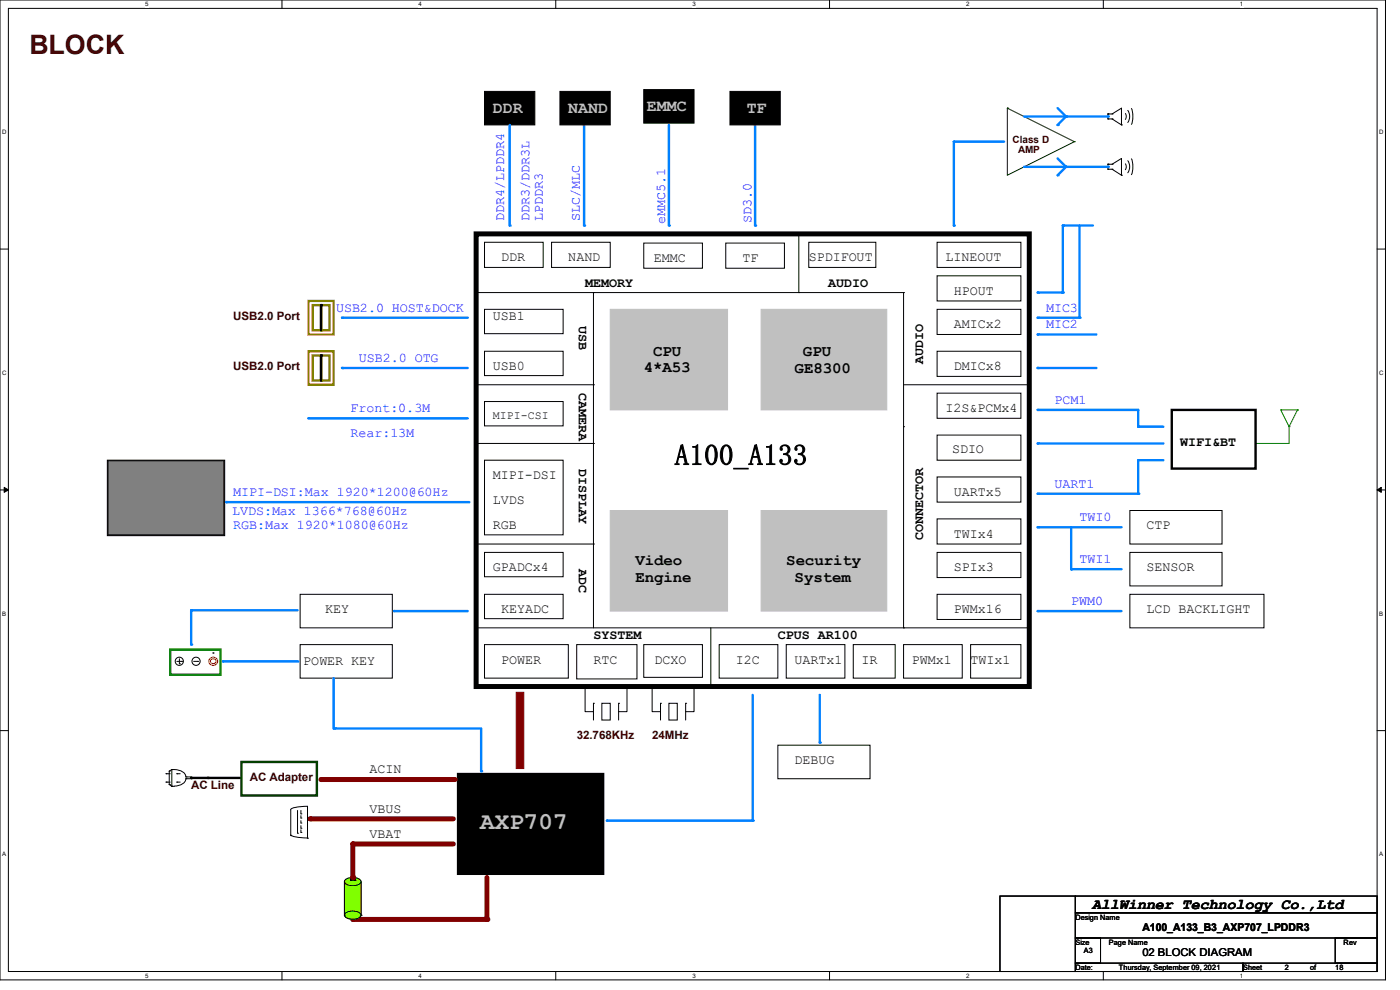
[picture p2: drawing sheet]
<svg xmlns="http://www.w3.org/2000/svg" width="297mm" height="210mm" viewBox="0 0 297 210" stroke-linecap="round" stroke-linejoin="round" font-family="sans-serif">
<path d="M0 0h293.9v207.9h-293.9zM1.8 1.8h290.3v204.3h-290.3z" fill="none" stroke="#000" stroke-width=".21"/>
<g fill="#fff">
<path d="M30.8 .2h.7v1.4h-.7z"/>
<path d="M30.8 206.2h.7v1.4h-.7z"/>
</g>
<path d="M59.8 0v1.8M59.8 206.1v1.8" fill="none" stroke="#000" stroke-width=".21"/>
<g fill="#fff">
<path d="M88.8 .2h.7v1.4h-.7z"/>
<path d="M88.8 206.2h.7v1.4h-.7z"/>
</g>
<path d="M117.9 0v1.8M117.9 206.1v1.8" fill="none" stroke="#000" stroke-width=".21"/>
<g fill="#fff">
<path d="M146.9 .2h.7v1.4h-.7z"/>
<path d="M146.9 206.2h.7v1.4h-.7z"/>
</g>
<path d="M176 0v1.8M176 206.1v1.8" fill="none" stroke="#000" stroke-width=".21"/>
<g fill="#fff">
<path d="M205 .2h.7v1.4h-.7z"/>
<path d="M205 206.2h.7v1.4h-.7z"/>
</g>
<path d="M234.1 0v1.8M234.1 206.1v1.8" fill="none" stroke="#000" stroke-width=".21"/>
<g fill="#fff">
<path d="M263.1 .2h.6v1.4h-.6z"/>
<path d="M263.1 206.2h.6v1.4h-.6z"/>
<path d="M.5 27.3h.9v1.4h-.9z"/>
<path d="M292.6 27.3h.9v1.4h-.9z"/>
<path d="M.5 78.4h.9v1.4h-.9z"/>
<path d="M292.6 78.4h.9v1.4h-.9z"/>
</g>
<path d="M0 52.8h1.8M292.1 52.8h1.8" fill="none" stroke="#000" stroke-width=".21"/>
<g fill="#fff">
<path d="M.5 129.5h.8v1.4h-.8z"/>
<path d="M292.6 129.5h.8v1.4h-.8z"/>
</g>
<path d="M0 103.9h1.8M292.1 103.9h1.8" fill="none" stroke="#000" stroke-width=".21"/>
<path d="M.9 103.4l.9 .5-.9 .5zM292.1 103.9l.9-.5v1z" fill="#000" stroke="#000" stroke-width=".21"/>
<g fill="#fff">
<path d="M.5 180.5h.8v1.4h-.8z"/>
<path d="M292.6 180.5h.8v1.4h-.8z"/>
</g>
<g fill="none" stroke="#000" stroke-width=".21">
<path d="M102.8 51.4h12.4v5.3h-12.4zM117 51.4h12.5v5.3h-12.5zM136.6 51.6h12.4v5.3h-12.4zM154 51.6h12.4v5.3h-12.4zM198.8 58.5h17.8v5.3h-17.8zM198.8 51.4h17.8v5.3h-17.8zM198.8 74.5h17.8v5.3h-17.8zM198.8 65.6h17.8v5.4h-17.8zM198.8 92.3h17.8v5.3h-17.8zM198.8 83.4h17.8v5.3h-17.8zM198.8 110.1h17.8v5.3h-17.8zM198.8 101.2h17.8v5.3h-17.8z"/>
<path d="M198.8 117.2h17.8v5.3h-17.8zM239.7 117.2h19.5v7.1h-19.5zM102.8 136.7h17.8v7.1h-17.8zM122.3 136.7h12.8v7.3h-12.8zM136.6 136.7h12.4v7h-12.4zM166.8 136.7h12.4v7.1h-12.4zM181 136.7h8.9v7.1h-8.9zM191.7 136.7h12.4v7.1h-12.4zM198.8 126.1h17.8v5.3h-17.8zM0 155h1.8M292.1 155h1.8"/>
</g>
<g fill="#c0c0c0" stroke="#c0c0c0" stroke-width=".21">
<path d="M129.5 65.6h24.8v21.4h-24.8z" fill-rule="evenodd"/>
<path d="M161.5 65.6h26.6v21.4h-26.6z" fill-rule="evenodd"/>
<path d="M129.5 108.3h24.8v21.3h-24.8z" fill-rule="evenodd"/>
<path d="M161.5 108.3h26.6v21.3h-26.6z" fill-rule="evenodd"/>
</g>
<path d="M97.5 164.5h30.2v20.6h-30.2z" fill-rule="evenodd" fill="#000" stroke="#000" stroke-width="1.1"/>
<path d="M65.4 63.8h5.4v7.2h-5.4z" fill="none" stroke="#ff8000" stroke-width=".51"/>
<path d="M66.3 64.7h1.8v5.4h-1.8zM68.1 64.7h1.8v5.4h-1.8z" fill="none" stroke="#808000" stroke-width=".51"/>
<path d="M68.1 64.7v5.4" fill="none" stroke="#000" stroke-width=".51"/>
<circle cx="68.1" cy="64.7" r=".25" fill="#000"/>
<path d="M72.6 67.4h26.6" fill="none" stroke="#0080ff" stroke-width=".51"/>
<circle cx="72.6" cy="67.4" r=".25" fill="#0080ff"/>
<path d="M65.4 74.5h5.4v7.1h-5.4z" fill="none" stroke="#ff8000" stroke-width=".51"/>
<path d="M66.3 75.4h1.8v5.3h-1.8zM68.1 75.4h1.8v5.3h-1.8z" fill="none" stroke="#808000" stroke-width=".51"/>
<path d="M68.1 75.4v5.3" fill="none" stroke="#000" stroke-width=".51"/>
<circle cx="68.1" cy="75.4" r=".25" fill="#000"/>
<path d="M72.6 78.1h26.6" fill="none" stroke="#0080ff" stroke-width=".51"/>
<circle cx="72.6" cy="78.1" r=".25" fill="#0080ff"/>
<path d="M65.4 88.7h33.8" fill="none" stroke="#0080ff" stroke-width=".51"/>
<circle cx="65.4" cy="88.7" r=".25" fill="#0080ff"/>
<path d="M48 106.5h51.6" fill="none" stroke="#0080ff" stroke-width=".51"/>
<circle cx="48" cy="106.5" r=".25" fill="#0080ff"/>
<g fill="none" stroke="#000" stroke-width=".21">
<path d="M102.8 97.6h16.7v15.9h-16.7zM38.1 139.7v1.1M45.2 138.5h.1M63.7 126.1h19.5v7.1h-19.5zM63.7 136.7h19.5v7.1h-19.5zM37.5 140.3h1.1M38.1 140.8h.1M38.6 140.3h.1M41.1 140.3h.9M42 140.3h.1"/>
<circle cx="38" cy="140.3" r=".87"/>
<circle cx="41.6" cy="140.3" r=".87"/>
</g>
<path d="M36.1 137.8h10.7v5.3h-10.7z" fill="none" stroke="#008000" stroke-width=".51"/>
<g fill="none" stroke="#f00" stroke-width=".21">
<circle cx="45.3" cy="140.3" r=".92"/>
<circle cx="45.3" cy="140.3" r=".57"/>
</g>
<path d="M47.3 140.3h16" fill="none" stroke="#0080ff" stroke-width=".51"/>
<circle cx="47.3" cy="140.3" r=".25" fill="#0080ff"/>
<path d="M102.1 154.7v8.9" fill="none" stroke="#0080ff" stroke-width=".51"/>
<circle cx="102.1" cy="163.6" r=".25" fill="#0080ff"/>
<path d="M40.6 129.6v7.1" fill="none" stroke="#0080ff" stroke-width=".51"/>
<circle cx="40.6" cy="136.7" r=".25" fill="#0080ff"/>
<path d="M40.6 129.5h22.5" fill="none" stroke="#0080ff" stroke-width=".51"/>
<circle cx="40.6" cy="129.5" r=".25" fill="#0080ff"/>
<path d="M83.6 129.6h15.6" fill="none" stroke="#0080ff" stroke-width=".51"/>
<circle cx="83.6" cy="129.6" r=".25" fill="#0080ff"/>
<path d="M71 154.5h31.1" fill="none" stroke="#0080ff" stroke-width=".51"/>
<circle cx="71" cy="154.5" r=".25" fill="#0080ff"/>
<path d="M70.8 143.8v10.7" fill="none" stroke="#0080ff" stroke-width=".51"/>
<circle cx="70.8" cy="154.5" r=".25" fill="#0080ff"/>
<path d="M68.1 165.4h28.5" fill="none" stroke="#800000" stroke-width="1.1"/>
<circle cx="68.1" cy="165.4" r=".53" fill="#800000"/>
<path d="M74.8 179h21.4" fill="none" stroke="#800000" stroke-width="1.1"/>
<circle cx="74.8" cy="179" r=".53" fill="#800000"/>
<path d="M74.8 195h28.5" fill="none" stroke="#800000" stroke-width="1.1"/>
<circle cx="74.8" cy="195" r=".53" fill="#800000"/>
<path d="M103.3 186.1v8.9" fill="none" stroke="#800000" stroke-width="1.1"/>
<circle cx="103.3" cy="195" r=".53" fill="#800000"/>
<path d="M109.5 146.9h1.6v16.1h-1.6z" fill-rule="evenodd" fill="#800000" stroke="#800000" stroke-width=".21"/>
<path d="M65.8 173.7h30.4" fill="none" stroke="#800000" stroke-width="1.1"/>
<circle cx="65.8" cy="173.7" r=".53" fill="#800000"/>
<g fill="none" stroke="#000" stroke-width=".21">
<path d="M124.1 145.6v5.4h1.8M125.9 149.2h.1M125.9 149.2v3.5M127.7 149.2h1.8v3.5h-1.8zM131.2 149.2h.1M131.2 149.2v3.5M133 145.6v5.4h-1.8M138.3 145.6v5.4h1.8M140.1 149.2h.1M140.1 149.2v3.5M141.9 149.2h1.8v3.5h-1.8zM145.5 149.2h.1"/>
<path d="M145.5 149.2v3.5M147.2 145.6v5.4h-1.7M61.7 177.2h.1M61.7 177.2v-5.5a5.4 5.4 0 0 1 3.5-.7v6.8M61.7 177.1a5.8 5.8 0 0 0 3.6 .7M63.1 176.7h.1M63.1 171.9v4.8M63.8 172.6h.1M63.8 173.5h.1M63.8 174.6h.1M63.8 175.7h.1M63.8 176.6h.1"/>
<path d="M63.8 171.9v.7M63.8 173v.5M63.8 174.1v.5M63.8 175.1v.6M63.8 176v.6M65.2 177.8h.1"/>
</g>
<path d="M159.7 147.4v26.7" fill="none" stroke="#0080ff" stroke-width=".51"/>
<circle cx="159.7" cy="174.1" r=".25" fill="#0080ff"/>
<path d="M128.7 174.1h31" fill="none" stroke="#0080ff" stroke-width=".51"/>
<circle cx="128.7" cy="174.1" r=".25" fill="#0080ff"/>
<g fill="none" stroke="#000" stroke-width=".21">
<path d="M169.5 49.6v12.5M101 62.1h90.7M125.9 62.1h.1M125.9 62.1v71.1M169.5 62.1h.1M191.7 62.1h.1M191.7 62.1v71.1M191.7 90.5h.1M191.7 81.6h26.7M218.4 81.6h.1M101 133.2h.1M101 133.2h117.4"/>
<path d="M150.8 133.2v12.4M191.7 133.2h.1M150.8 145.6h.1M165 158.1h19.6v7.1h-19.6z"/>
</g>
<path d="M173.9 147.4v10.1" fill="none" stroke="#0080ff" stroke-width=".51"/>
<circle cx="173.9" cy="157.5" r=".25" fill="#0080ff"/>
<g fill="none" stroke="#000" stroke-width=".21">
<path d="M35.2 165.9h.1M35.2 164.1h.1M35.2 164.1h.9M35.2 165.9h.9M35.9 166.4h.1M35.9 163.6h.1M35.9 163.6v2.8M35.9 166.4l.5 .4M36.4 163.2a2.99 2.99 0 0 1 2.9 1.1l.1 .5M36.4 166.8h.1M36.4 163.2h.1M36.4 163.2l-.5 .4"/>
<path d="M36.4 163.2v3.6M36.4 166.8h.6M37.5 164.1h.1M37.5 165.9h.1M37.5 164.1h.7M37.5 165.9h.7M39.4 165.2a1.74 1.74 0 0 1-1.8 1.5h-.6M39.5 164.8h.1M39.5 165.2h.1M39.5 164.8h1.1v.4M39.5 165.2h1.1M40.6 165.2h.1"/>
<path d="M73.1 194.1h.1M73.1 187v7.1M73.2 186.7a2.64 2.64 0 0 1 3.3 0l.1 .3a1.92 1.92 0 0 1-2.3 .8 .98 .98 0 0 1-1.1-1.1zM73.2 193.8a2.64 2.64 0 0 1 3.3 0l.1 .3a1.92 1.92 0 0 1-2.3 .8 .98 .98 0 0 1-1.1-1.1zM74.3 186.9h.1M74.3 186.5v.4M74.4 186.4h.9a.55 .55 0 0 1-.9 0zM74.4 186.8h.9a.55 .55 0 0 1-.9 0zM75.4 186.9h.1M75.4 186.5v.4M76.6 194.1h.1M76.6 187v7.1"/>
</g>
<path d="M40.6 165h10.2" fill="none" stroke="#000" stroke-width=".51"/>
<g fill="#000">
<circle cx="40.6" cy="165" r=".25"/>
<circle cx="44.1" cy="165" r=".25"/>
</g>
<path d="M51.2 161.6h16v7.1h-16z" fill="none" stroke="#004000" stroke-width=".51"/>
<g fill="#80ff00" stroke="#80ff00" stroke-width=".21">
<path d="M73.2 186.7a2.64 2.64 0 0 1 3.3 0l.1 .3a1.92 1.92 0 0 1-2.3 .8 .98 .98 0 0 1-1.1-1.1z" fill-rule="evenodd"/>
<path d="M73.2 193.8a2.64 2.64 0 0 1 3.3 0l.1 .3a1.92 1.92 0 0 1-2.3 .8 .98 .98 0 0 1-1.1-1.1z" fill-rule="evenodd"/>
<path d="M73.1 187h3.5v7.1h-3.5z" fill-rule="evenodd"/>
</g>
<path d="M74.8 179v7.1" fill="none" stroke="#800000" stroke-width="1.1"/>
<circle cx="74.8" cy="186.1" r=".53" fill="#800000"/>
<path d="M266.4 94.1h.1M271.7 87h.1M271.7 87l1.8 3.5M271.7 87h3.6M273.5 90.5h.1M273.5 90.5v3.6h-7.1M275.3 87h.1M275.3 87l-1.8 3.5" fill="none" stroke="#008000" stroke-width=".21"/>
<path d="M22.8 97.6h24.9v16h-24.9z" fill-rule="evenodd" fill="#000" stroke="#000" stroke-width=".21"/>
<path d="M23.1 98h24.2v15.2h-24.2z" fill-rule="evenodd" fill="#808080" stroke="#808080" stroke-width=".21"/>
<path d="M224.4 22.9l1.7 1.8" fill="none" stroke="#0080ff" stroke-width=".51"/>
<circle cx="226.1" cy="24.7" r=".25" fill="#0080ff"/>
<path d="M226.1 24.7l-1.7 1.8" fill="none" stroke="#0080ff" stroke-width=".51"/>
<circle cx="224.4" cy="26.5" r=".25" fill="#0080ff"/>
<path d="M224.4 33.6l1.7 1.8" fill="none" stroke="#0080ff" stroke-width=".51"/>
<circle cx="226.1" cy="35.4" r=".25" fill="#0080ff"/>
<path d="M226.1 35.4l-1.7 1.8" fill="none" stroke="#0080ff" stroke-width=".51"/>
<circle cx="224.4" cy="37.2" r=".25" fill="#0080ff"/>
<g fill="none" stroke="#000" stroke-width=".21">
<path d="M235 24.2h.1M235 25.2h.1M235 34.8h.1M235 35.9h.1M235 24.2h.9M235 24.2v1M235 34.8v1.1M235 25.2h.9M235 34.8h.9M235 35.9h.9M235.9 24.2h.1M235.9 25.2h.1"/>
<path d="M235.9 34.8h.1M235.9 35.9h.1M235.9 24.2l2-1.3v3.6M235.9 34.8l2-1.2v3.6M235.9 25.2l2 1.3M235.9 35.9l2 1.3M237.9 26.5h.1M237.9 37.2h.1M238.7 24.1l.2 .6-.2 .6M238.7 34.8l.2 .6-.2 .6M239.2 23.4a2.26 2.26 0 0 1 0 2.6M239.2 34.1a2.26 2.26 0 0 1 0 2.6"/>
<path d="M240 23a4.8 4.8 0 0 1 0 3.4M240 33.7a4.8 4.8 0 0 1 0 3.4"/>
</g>
<path d="M213.7 22.9h.1M213.7 22.9l14.2 7.2M213.7 22.9v14.3l14.2-7.1M227.9 30.1h.1" fill="none" stroke="#004000" stroke-width=".21"/>
<path d="M217.3 24.7h17.7" fill="none" stroke="#0080ff" stroke-width=".51"/>
<circle cx="235" cy="24.7" r=".25" fill="#0080ff"/>
<path d="M217.3 35.4h17.7" fill="none" stroke="#0080ff" stroke-width=".51"/>
<circle cx="235" cy="35.4" r=".25" fill="#0080ff"/>
<path d="M102.8 19.4h10.7v7.1h-10.7z" fill-rule="evenodd" fill="#000" stroke="#000" stroke-width=".21"/>
<path d="M220.1 111.8h17.8" fill="none" stroke="#0080ff" stroke-width=".51"/>
<circle cx="220.1" cy="111.8" r=".25" fill="#0080ff"/>
<path d="M220.1 94.1h26.7" fill="none" stroke="#0080ff" stroke-width=".51"/>
<circle cx="220.1" cy="94.1" r=".25" fill="#0080ff"/>
<path d="M248.6 87h17.8v12.4h-17.8z" fill="none" stroke="#000" stroke-width=".51"/>
<path d="M101 49.6h117.4v96h-117.4z" fill="none" stroke="#000" stroke-width="1.1"/>
<path d="M108.1 26.5v21.3" fill="none" stroke="#0080ff" stroke-width=".51"/>
<circle cx="108.1" cy="47.8" r=".25" fill="#0080ff"/>
<path d="M123.9 26.5v21.3" fill="none" stroke="#0080ff" stroke-width=".51"/>
<circle cx="123.9" cy="47.8" r=".25" fill="#0080ff"/>
<path d="M118.8 19.4h10.7v7.1h-10.7z" fill-rule="evenodd" fill="#000" stroke="#000" stroke-width=".21"/>
<path d="M141.9 26.5v21.3" fill="none" stroke="#0080ff" stroke-width=".51"/>
<circle cx="141.9" cy="47.8" r=".25" fill="#0080ff"/>
<path d="M136.6 19h10.6v7.1h-10.6z" fill-rule="evenodd" fill="#000" stroke="#000" stroke-width=".21"/>
<path d="M160.2 26.5v21.3" fill="none" stroke="#0080ff" stroke-width=".51"/>
<circle cx="160.2" cy="47.8" r=".25" fill="#0080ff"/>
<path d="M154.9 19.4h10.6v7.1h-10.6z" fill-rule="evenodd" fill="#000" stroke="#000" stroke-width=".21"/>
<path d="M202.4 30.1v17.7" fill="none" stroke="#0080ff" stroke-width=".51"/>
<circle cx="202.4" cy="47.8" r=".25" fill="#0080ff"/>
<path d="M202.4 30.1h10.6" fill="none" stroke="#0080ff" stroke-width=".51"/>
<circle cx="202.4" cy="30.1" r=".25" fill="#0080ff"/>
<path d="M220.1 62.1h5.4" fill="none" stroke="#0080ff" stroke-width=".51"/>
<circle cx="220.1" cy="62.1" r=".25" fill="#0080ff"/>
<path d="M225.5 47.8v14.3" fill="none" stroke="#0080ff" stroke-width=".51"/>
<circle cx="225.5" cy="62.1" r=".25" fill="#0080ff"/>
<path d="M225.5 47.8h6.4" fill="none" stroke="#0080ff" stroke-width=".51"/>
<circle cx="225.5" cy="47.8" r=".25" fill="#0080ff"/>
<path d="M220.1 71h12.5" fill="none" stroke="#0080ff" stroke-width=".51"/>
<circle cx="220.1" cy="71" r=".25" fill="#0080ff"/>
<path d="M220.1 78.1h12.5" fill="none" stroke="#0080ff" stroke-width=".51"/>
<circle cx="220.1" cy="78.1" r=".25" fill="#0080ff"/>
<path d="M220.1 87h21.4" fill="none" stroke="#0080ff" stroke-width=".51"/>
<circle cx="220.1" cy="87" r=".25" fill="#0080ff"/>
<path d="M241.5 87v3.5" fill="none" stroke="#0080ff" stroke-width=".51"/>
<circle cx="241.5" cy="90.5" r=".25" fill="#0080ff"/>
<path d="M241.5 90.5h5.3" fill="none" stroke="#0080ff" stroke-width=".51"/>
<circle cx="241.5" cy="90.5" r=".25" fill="#0080ff"/>
<path d="M241.5 97.6h5.3" fill="none" stroke="#0080ff" stroke-width=".51"/>
<circle cx="241.5" cy="97.6" r=".25" fill="#0080ff"/>
<path d="M241.5 97.6v7.1" fill="none" stroke="#0080ff" stroke-width=".51"/>
<circle cx="241.5" cy="104.7" r=".25" fill="#0080ff"/>
<path d="M220.1 104.7h21.4" fill="none" stroke="#0080ff" stroke-width=".51"/>
<circle cx="220.1" cy="104.7" r=".25" fill="#0080ff"/>
<path d="M239.7 108.3h19.5v7.1h-19.5z" fill="none" stroke="#000" stroke-width=".21"/>
<path d="M227.2 111.8v8.9" fill="none" stroke="#0080ff" stroke-width=".51"/>
<circle cx="227.2" cy="120.7" r=".25" fill="#0080ff"/>
<path d="M227.2 120.7h10.7" fill="none" stroke="#0080ff" stroke-width=".51"/>
<circle cx="227.2" cy="120.7" r=".25" fill="#0080ff"/>
<path d="M171.6 51.4h14.2v5.3h-14.2zM152.6 136.7h12.4v7.1h-12.4zM205.9 136.7h10.7v7.1h-10.7z" fill="none" stroke="#000" stroke-width=".21"/>
<path d="M220.1 129.6h17.8" fill="none" stroke="#0080ff" stroke-width=".51"/>
<circle cx="220.1" cy="129.6" r=".25" fill="#0080ff"/>
<path d="M102.8 74.5h16.7v5.2h-16.7zM102.8 65.6h16.7v5.2h-16.7zM101 81.6h24.9M101 94.1h24.9M102.8 85.2h16.7v5.1h-16.7zM125.9 81.6h.1M125.9 94.1h.1M101 115.4h24.9M102.8 117.2h16.7v5.1h-16.7zM125.9 115.4h.1M102.8 126.1h16.7v5.1h-16.7zM239.7 126.1h28.4v7.1h-28.4z" fill="none" stroke="#000" stroke-width=".21"/>
<path d="M220.1 67.4h8.9" fill="none" stroke="#0080ff" stroke-width=".51"/>
<circle cx="220.1" cy="67.4" r=".25" fill="#0080ff"/>
<path d="M229 47.8v19.6" fill="none" stroke="#0080ff" stroke-width=".51"/>
<circle cx="229" cy="67.4" r=".25" fill="#0080ff"/>
<path d="M212.1 190.1h16v16h-16zM228.1 190.1h64v3.5h-64zM228.1 193.6h64v5.4h-64zM228.1 199h5.4v5.3h-5.4zM283.3 199h8.8v5.3h-8.8zM228.1 204.3h35.6v1.8h-35.6zM263.7 204.3h28.4v1.8h-28.4z" fill="none" stroke="#000" stroke-width=".21"/>
<text font-size="6.2" x="143.1" y="98.6">A100_A133</text>
<text font-size="5.7" fill="#400000" x="6.2" y="11.5">BLOCK</text>
<text font-size="5.1" fill="#c0c0c0" x="101.9" y="175.9">AXP707</text>
<g font-size="3.5" fill="#c0c0c0">
<text x="137.2" y="23.5">EMMC</text>
<text x="104.6" y="24">DDR</text>
<text x="120.6" y="24">NAND</text>
<text x="158.4" y="24">TF</text>
</g>
<g font-size="3.3">
<text x="138.6" y="75.5">CPU</text>
<text x="170.3" y="75.5">GPU</text>
<text x="136.6" y="78.8">4*A53</text>
<text x="168.6" y="79">GE8300</text>
<text x="134.8" y="119.9">Video</text>
<text x="166.8" y="119.9">Security</text>
<text x="134.8" y="123.5">Engine</text>
<text x="168.6" y="123.5">System</text>
</g>
<text font-size="3.2" x="231.7" y="192.7">AllWinner Technology Co.,Ltd</text>
<g font-size="2.8" fill="#00f">
<text x="107" y="47" transform="rotate(-90 107 47)">DDR4/LPDDR4</text>
<text x="112.3" y="47" transform="rotate(-90 112.3 47)">DDR3/DDR3L</text>
<text x="115.1" y="47" transform="rotate(-90 115.1 47)">LPDDR3</text>
<text x="123" y="47" transform="rotate(-90 123 47)">SLC/MLC</text>
<text x="141.1" y="47.5" transform="rotate(-90 141.1 47.5)">eMMC5.1</text>
<text x="159.4" y="47.3" transform="rotate(-90 159.4 47.3)">SD3.0</text>
<text x="71.3" y="66.1">USB2.0 HOST&amp;DOCK</text>
<text x="221.9" y="69.6">MIC2</text>
<text x="221.9" y="66.1">MIC3</text>
<text x="76.1" y="76.7">USB2.0 OTG</text>
<text x="74.3" y="87.4">Front:0.3M</text>
<text x="223.7" y="85.6">PCM1</text>
<text x="74.3" y="92.8">Rear:13M</text>
<text x="49.4" y="105.2">MIPI-DSI:Max 1920*1200@60Hz</text>
<text x="223.7" y="103.4">UART1</text>
<text x="49.2" y="109.3">LVDS:Max 1366*768@60Hz</text>
<text x="49.4" y="112.3">RGB:Max 1920*1080@60Hz</text>
<text x="229" y="110.5">TWI0</text>
<text x="229" y="119.4">TWI1</text>
<text x="227.2" y="128.3">PWM0</text>
</g>
<g font-size="2.8">
<text x="106.3" y="55.4">DDR</text>
<text x="120.6" y="55.4">NAND</text>
<text x="138.7" y="55.6">EMMC</text>
<text x="157.5" y="55.6">TF</text>
<text x="171.6" y="55.4">SPDIFOUT</text>
<text x="200.6" y="55.4">LINEOUT</text>
<text x="124.1" y="60.9">MEMORY</text>
<text x="175.7" y="60.9">AUDIO</text>
<text x="202.3" y="62.5">HPOUT</text>
<text x="104.6" y="67.9">USB1</text>
<text x="122.8" y="69.2" transform="rotate(90 122.8 69.2)">USB</text>
<text x="202.3" y="69.6">AMICx2</text>
<text x="195.9" y="77.2" transform="rotate(-90 195.9 77.2)">AUDIO</text>
<text x="104.6" y="78.5">USB0</text>
<text x="122.8" y="83.4" transform="rotate(90 122.8 83.4)">CAMERA</text>
<text x="202.3" y="78.5">DMICx8</text>
<text x="200.6" y="87.4">I2S&amp;PCMx4</text>
<text x="250.4" y="94.7">WIFI&amp;BT</text>
<text x="104.6" y="101.6">MIPI-DSI</text>
<text x="122.8" y="99.4" transform="rotate(90 122.8 99.4)">DISPLAY</text>
<text x="202" y="96.1">SDIO</text>
<text x="104.6" y="107">LVDS</text>
<text x="202.3" y="105.2">UARTx5</text>
<text x="104.6" y="112.3">RGB</text>
<text x="243.2" y="112.3">CTP</text>
<text x="195.9" y="114.5" transform="rotate(-90 195.9 114.5)">CONNECTOR</text>
<text x="202.3" y="114.1">TWIx4</text>
<text x="104.6" y="121.2">GPADCx4</text>
<text x="122.8" y="120.7" transform="rotate(90 122.8 120.7)">ADC</text>
<text x="202.3" y="121.2">SPIx3</text>
<text x="243.2" y="121.2">SENSOR</text>
<text x="69" y="130.1">KEY</text>
<text x="106.3" y="130.1">KEYADC</text>
<text x="202.3" y="130.1">PWMx16</text>
<text x="243.2" y="130.1">LCD BACKLIGHT</text>
<text x="125.9" y="135.6">SYSTEM</text>
<text x="165" y="135.6">CPUS AR100</text>
<text x="64.3" y="141.1">POWER KEY</text>
<text x="106.3" y="140.8">POWER</text>
<text x="125.9" y="140.8">RTC</text>
<text x="138.8" y="140.8">DCXO</text>
<text x="156.1" y="140.8">I2C</text>
<text x="168.6" y="140.8">UARTx1</text>
<text x="182.8" y="140.8">IR</text>
<text x="193.5" y="140.8">PWMx1</text>
<text x="205.9" y="140.8">TWIx1</text>
<text x="78.4" y="164">ACIN</text>
<text x="168.6" y="162.1">DEBUG</text>
<text x="78.4" y="172.4">VBUS</text>
<text x="78.4" y="177.7">VBAT</text>
</g>
<g font-size="2.5" fill="#400000">
<text x="49.4" y="67.9">USB2.0 Port</text>
<text x="49.4" y="78.5">USB2.0 Port</text>
<text x="122.3" y="156.8">32.768KHz</text>
<text x="138.3" y="156.8">24MHz</text>
<text x="40.6" y="167.3">AC Line</text>
<text x="53" y="165.6">AC Adapter</text>
</g>
<text font-size="2.5" x="104.6" y="88.9">MIPI-CSI</text>
<g font-size="2.3">
<text x="242.3" y="197.5">A100_A133_B3_AXP707_LPDDR3</text>
<text x="242.3" y="202.8">02 BLOCK DIAGRAM</text>
</g>
<g font-size="2.1" fill="#400000">
<text x="214.8" y="30.3">Class D</text>
<text x="216" y="32.5">AMP</text>
</g>
<g font-size="1.6">
<text x="228.1" y="195.1">Design Name</text>
<text x="228.1" y="200.4">Size</text>
<text x="229.9" y="202.2">A3</text>
<text x="235.3" y="200.4">Page Name</text>
<text x="285" y="200.4">Rev</text>
<text x="228.1" y="205.7">Date:</text>
<text x="237.4" y="205.7">Thursday, September 09, 2021</text>
<text x="263.7" y="205.7">Sheet</text>
<text x="272.6" y="205.7">2</text>
<text x="277.9" y="205.7">of</text>
<text x="283.3" y="205.7">18</text>
</g>
<g font-size="1.3">
<text x="30.8" y="1.3">5</text>
<text x="88.8" y="1.3">4</text>
<text x="146.9" y="1.3">3</text>
<text x="205" y="1.3">2</text>
<text x="263.1" y="1.3">1</text>
<text x=".5" y="28.4">D</text>
<text x="292.6" y="28.4">D</text>
<text x=".5" y="79.5">C</text>
<text x="292.6" y="79.5">C</text>
<text x=".5" y="130.6">B</text>
<text x="292.6" y="130.6">B</text>
<text x=".5" y="181.7">A</text>
<text x="292.6" y="181.7">A</text>
<text x="30.8" y="207.4">5</text>
<text x="88.8" y="207.4">4</text>
<text x="146.9" y="207.4">3</text>
<text x="205" y="207.4">2</text>
<text x="263.1" y="207.4">1</text>
</g>
</svg>
